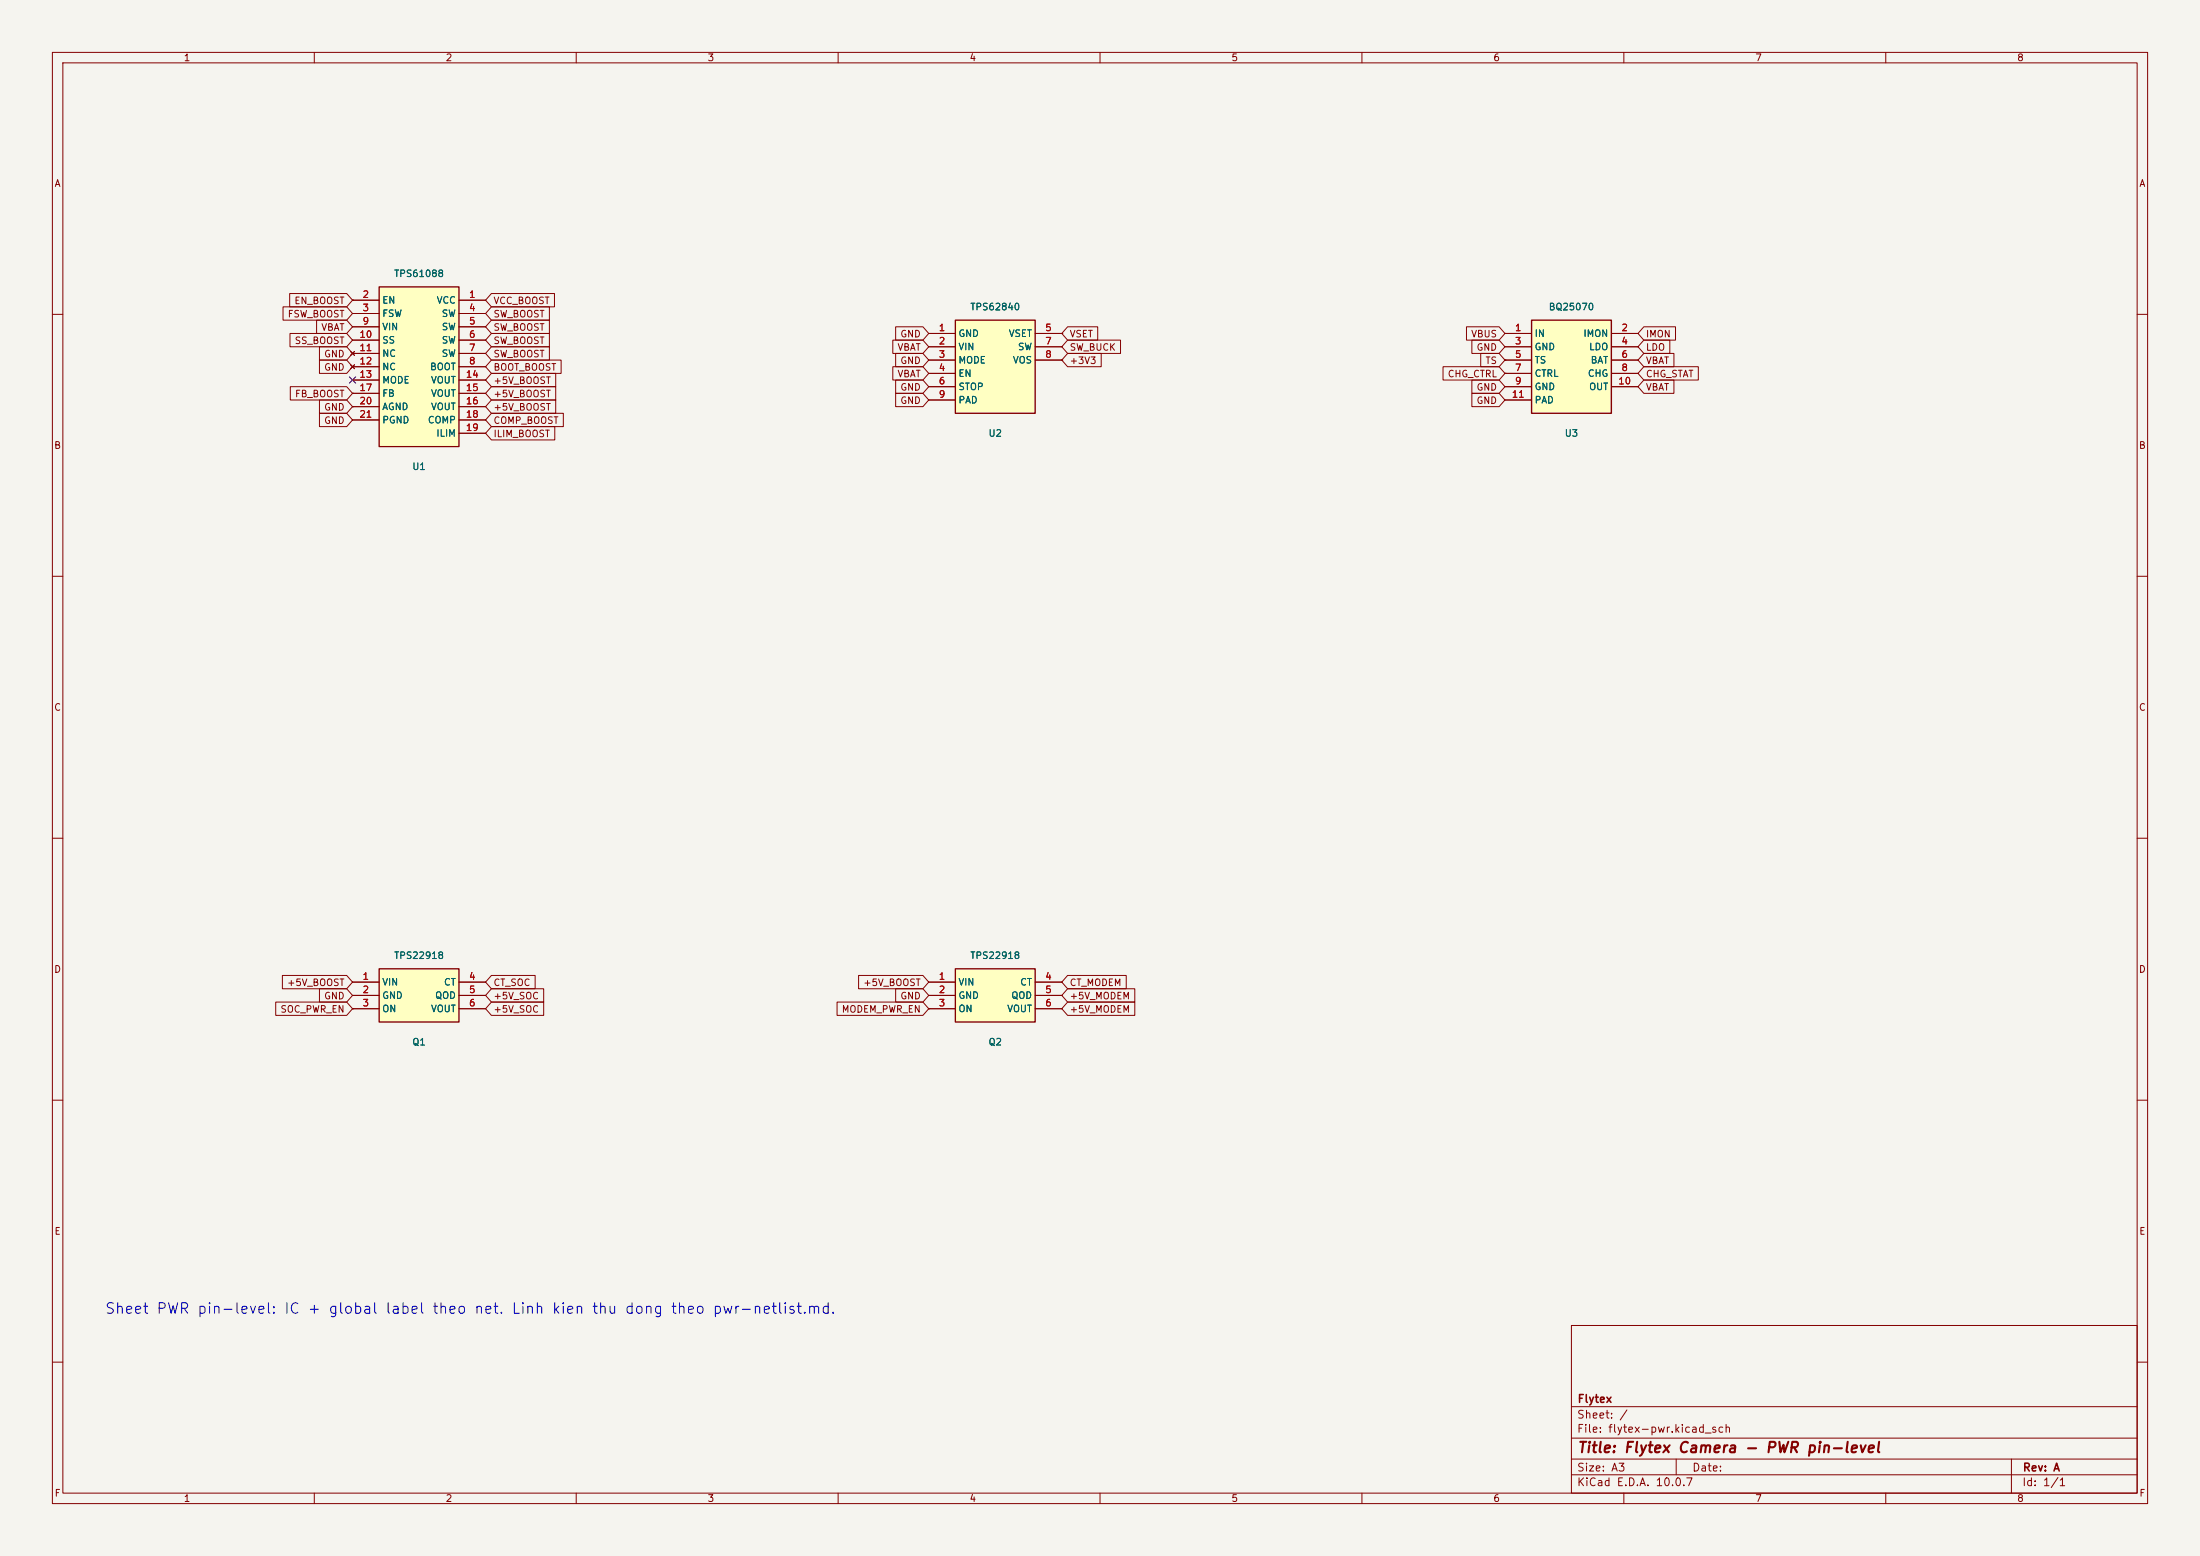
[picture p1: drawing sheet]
<svg xmlns="http://www.w3.org/2000/svg" width="420mm" height="297mm" viewBox="0 0 420 297" stroke-linecap="round" stroke-linejoin="round" font-family="sans-serif">
<path d="M0 0h420v297h-420z" fill="#f5f4ef" stroke="#f5f4ef" stroke-width=".19"/>
<g fill="none" stroke="#840000" stroke-width=".19">
<path d="M10 10h400v277h-400zM12 12h396v273h-396zM60 10v2M110 10v2M160 10v2M210 10v2M260 10v2M310 10v2M360 10v2M67.3 59.8h.1M10 60h2M202.7 68.7h.1"/>
<path d="M408 60h2M10 110h2M408 110h2M10 160h2M408 160h2M10 210h2M408 210h2M300 253h108v32h-108zM10 260h2M300 278.5h108M300 274.5h108M300 268.5h108"/>
<path d="M320 278.5v3M384 278.5v6.5M408 260h2M60 285v2M110 285v2M160 285v2M210 285v2M260 285v2M300 281.5h108M310 285v2M360 285v2"/>
</g>
<path d="M182.4 61.1h15.2v17.8h-15.2z" fill="#ffffc2"/>
<path d="M182.4 61.1h15.2v17.8h-15.2z" fill="none" stroke="#840000" stroke-width=".25"/>
<path d="M177.3 63.7h5.1M177.3 66.2h5.1M177.3 68.7h5.1M177.3 71.3h5.1M177.3 73.8h5.1M177.3 76.4h5.1M197.6 63.7h5.1M197.6 66.2h5.1M197.6 68.7h5.1M202.7 63.7h.1M287.3 68.7h.1M287.3 63.7h.1" fill="none" stroke="#840000" stroke-width=".19"/>
<path d="M292.4 61.1h15.2v17.8h-15.2z" fill="#ffffc2"/>
<path d="M292.4 61.1h15.2v17.8h-15.2z" fill="none" stroke="#840000" stroke-width=".25"/>
<path d="M287.3 71.3h.1M287.3 63.7h5.1M287.3 66.2h5.1M287.3 68.7h5.1M287.3 71.3h5.1M287.3 73.8h5.1M287.3 76.4h5.1M307.6 63.7h5.1M307.6 66.2h5.1M307.6 68.7h5.1M307.6 71.3h5.1M307.6 73.8h5.1" fill="none" stroke="#840000" stroke-width=".19"/>
<path d="M72.4 54.8h15.2v30.4h-15.2z" fill="#ffffc2"/>
<path d="M72.4 54.8h15.2v30.4h-15.2z" fill="none" stroke="#840000" stroke-width=".25"/>
<g fill="none" stroke="#840000" stroke-width=".19">
<path d="M67.3 57.3h.1M67.3 57.3h5.1M67.3 59.8h5.1M87.6 57.3h5.1M87.6 59.8h5.1M66.9 67.1l.8 .7M66.9 69.6l.8 .8M67.3 77.6h.1M67.3 75.1h.1M67.3 62.4h5.1M67.3 64.9h5.1M67.3 67.5h5.1"/>
<path d="M67.3 70h5.1M67.3 72.5h5.1M67.3 75.1h5.1M67.3 77.6h5.1M67.7 67.1l-.8 .7M67.7 69.6l-.8 .8M87.6 62.4h5.1M87.6 64.9h5.1M87.6 67.5h5.1M87.6 70h5.1M87.6 72.5h5.1M87.6 75.1h5.1"/>
<path d="M87.6 77.6h5.1M67.3 80.2h5.1M87.6 80.2h5.1M87.6 82.7h5.1"/>
</g>
<path d="M72.4 184.9h15.2v10.2h-15.2z" fill="#ffffc2"/>
<path d="M72.4 184.9h15.2v10.2h-15.2z" fill="none" stroke="#840000" stroke-width=".25"/>
<path d="M67.3 192.5h.1M67.3 187.5h5.1M67.3 190h5.1M67.3 192.5h5.1M87.6 187.5h5.1M87.6 190h5.1M87.6 192.5h5.1" fill="none" stroke="#840000" stroke-width=".19"/>
<path d="M182.4 184.9h15.2v10.2h-15.2z" fill="#ffffc2"/>
<path d="M182.4 184.9h15.2v10.2h-15.2z" fill="none" stroke="#840000" stroke-width=".25"/>
<g fill="none" stroke="#840000" stroke-width=".19">
<path d="M54 58.6h12.2l1.1 1.2-1.1 1.3h-12.2zM55.3 56h10.9l1.1 1.3-1.1 1.3h-10.9zM67.3 57.3h.1M67.3 59.8h.1M67.3 57.3h5.1M67.3 59.8h5.1M87.6 57.3h5.1M87.6 59.8h5.1M93.8 56h12v2.6h-12l-1.1-1.3zM93.8 58.6h11.1v2.5h-11.1l-1.1-1.3zM55.4 63.6h10.8l1.1 1.3-1.1 1.3h-10.8zM55.4 73.8h10.8l1.1 1.3-1.1 1.3h-10.8z"/>
<path d="M60.4 61.1h5.8l1.1 1.3-1.1 1.3h-5.8zM61 66.2h5.2l1.1 1.3-1.1 1.2h-5.2zM61 68.7h5.2l1.1 1.3-1.1 1.3h-5.2zM61 76.3h5.2l1.1 1.3-1.1 1.3h-5.2zM61 78.9h5.2l1.1 1.3-1.1 1.2h-5.2zM66.9 67.1l.8 .7M66.9 69.6l.8 .8M67.3 77.6h.1M67.3 75.1h.1M67.3 62.4h5.1M67.3 64.9h5.1M67.3 67.5h5.1"/>
<path d="M67.3 70h5.1M67.3 72.5h5.1M67.3 75.1h5.1M67.3 77.6h5.1M67.7 67.1l-.8 .7M67.7 69.6l-.8 .8M87.6 62.4h5.1M87.6 64.9h5.1M87.6 67.5h5.1M87.6 70h5.1M87.6 72.5h5.1M87.6 75.1h5.1"/>
<path d="M87.6 77.6h5.1M93.8 63.6h11.1v2.6h-11.1l-1.1-1.3zM93.8 66.2h11.1v2.5h-11.1l-1.1-1.2zM93.8 68.7h13.3v2.6h-13.3l-1.1-1.3zM93.8 61.1h11.1v2.6h-11.1l-1.1-1.3zM93.8 71.3h12.3v2.5h-12.3l-1.1-1.3zM93.8 73.8h12.3v2.6h-12.3l-1.1-1.3zM93.8 76.3h12.3v2.6h-12.3l-1.1-1.3zM93.8 78.9h13.7v2.5h-13.7l-1.1-1.2zM170.4 64.9h5.8l1.1 1.3-1.1 1.3h-5.8zM170.4 70h5.8l1.1 1.3-1.1 1.2h-5.8zM171 72.5h5.2l1.1 1.3-1.1 1.3h-5.2z"/>
<path d="M171 67.5h5.2l1.1 1.2-1.1 1.3h-5.2zM171 75.1h5.2l1.1 1.3-1.1 1.2h-5.2zM171 62.4h5.2l1.1 1.3-1.1 1.2h-5.2zM177.3 63.7h5.1M177.3 66.2h5.1M177.3 68.7h5.1M177.3 71.3h5.1M177.3 73.8h5.1M177.3 76.4h5.1M197.6 63.7h5.1M197.6 66.2h5.1M197.6 68.7h5.1"/>
<path d="M202.7 68.7h.1M202.7 63.7h.1M203.8 64.9h10.1v2.6h-10.1l-1.1-1.3zM203.8 67.5h6.4v2.5h-6.4l-1.1-1.3zM203.8 62.4h5.8v2.5h-5.8l-1.1-1.2zM275.5 70h10.7l1.1 1.3-1.1 1.2h-10.7zM280 62.4h6.2l1.1 1.3-1.1 1.2h-6.2zM281 64.9h5.2l1.1 1.3-1.1 1.3h-5.2zM281 72.5h5.2l1.1 1.3-1.1 1.3h-5.2zM281 75.1h5.2l1.1 1.3-1.1 1.2h-5.2zM282.7 67.5h3.5l1.1 1.2-1.1 1.3h-3.5zM287.3 68.7h.1"/>
<path d="M287.3 71.3h.1M287.3 63.7h.1M287.3 63.7h5.1M287.3 66.2h5.1M287.3 68.7h5.1M287.3 71.3h5.1M287.3 73.8h5.1M287.3 76.4h5.1M307.6 63.7h5.1M307.6 66.2h5.1M307.6 68.7h5.1M307.6 71.3h5.1"/>
<path d="M307.6 73.8h5.1M313.8 62.4h6.1v2.5h-6.1l-1.1-1.2zM313.8 64.9h5v2.6h-5l-1.1-1.3zM313.8 67.5h5.8v2.5h-5.8l-1.1-1.3zM313.8 70h10.4v2.5h-10.4l-1.1-1.2zM313.8 72.5h5.8v2.6h-5.8l-1.1-1.3zM67.3 80.2h5.1M87.6 80.2h5.1M87.6 82.7h5.1M93.8 81.4h12.1v2.6h-12.1l-1.1-1.3zM52.6 191.3h13.6l1.1 1.2-1.1 1.3h-13.6zM53.9 186.2h12.3l1.1 1.3-1.1 1.2h-12.3z"/>
<path d="M61 188.7h5.2l1.1 1.3-1.1 1.3h-5.2zM67.3 192.5h.1M67.3 187.5h5.1M67.3 190h5.1M67.3 192.5h5.1M87.6 187.5h5.1M87.6 190h5.1M87.6 192.5h5.1M93.8 186.2h8.4v2.5h-8.4l-1.1-1.2zM93.8 188.7h10v2.6h-10l-1.1-1.3zM93.8 191.3h10v2.5h-10l-1.1-1.3zM159.8 191.3h16.4l1.1 1.2-1.1 1.3h-16.4z"/>
<path d="M163.9 186.2h12.3l1.1 1.3-1.1 1.2h-12.3zM171 188.7h5.2l1.1 1.3-1.1 1.3h-5.2zM177.3 192.5h.1M177.3 187.5h5.1M177.3 190h5.1M177.3 192.5h5.1M197.6 187.5h5.1M197.6 190h5.1M197.6 192.5h5.1M203.8 186.2h11.2v2.5h-11.2l-1.1-1.2zM203.8 188.7h12.8v2.6h-12.8l-1.1-1.3zM203.8 191.3h12.8v2.5h-12.8l-1.1-1.3z"/>
</g>
<path d="M66.7 71.9l1.2 1.2M67.9 71.9l-1.2 1.2" fill="none" stroke="#000084" stroke-width=".19"/>
<text font-size="2" fill="#0000c2" x="19.9" y="251.3">Sheet PWR pin-level: IC + global label theo net. Linh kien thu dong theo pwr-netlist.md.</text>
<text font-size="2" fill="#840000" x="301" y="277.8">Title: Flytex Camera - PWR pin-level</text>
<g font-size="1.5" fill="#840000">
<text x="301" y="268.1">Flytex</text>
<text x="300.9" y="273.8">File: flytex-pwr.kicad_sch</text>
<text x="300.9" y="271.1">Sheet: /</text>
<text x="300.9" y="281.2">Size: A3</text>
<text x="322.9" y="281.2">Date:</text>
<text x="386" y="281.2">Rev: A</text>
<text x="300.9" y="284">KiCad E.D.A. 10.0.7</text>
<text x="385.9" y="284">Id: 1/1</text>
</g>
<g font-size="1.3" fill="#840000">
<text x="35" y="12">1</text>
<text x="85" y="12">2</text>
<text x="135" y="12">3</text>
<text x="185" y="12">4</text>
<text x="235" y="12">5</text>
<text x="285" y="12">6</text>
<text x="335" y="12">7</text>
<text x="385" y="12">8</text>
<text x="10.3" y="36">A</text>
<text x="408.3" y="36">A</text>
<text x="56.1" y="58.4">EN_BOOST</text>
<text x="94.1" y="58.4">VCC_BOOST</text>
<text x="54.8" y="60.9">FSW_BOOST</text>
<text x="56.1" y="66">SS_BOOST</text>
<text x="61.2" y="63.4">VBAT</text>
<text x="94.1" y="66">SW_BOOST</text>
<text x="94.1" y="63.4">SW_BOOST</text>
<text x="94.1" y="60.9">SW_BOOST</text>
<text x="171.8" y="64.7">GND</text>
<text x="204.1" y="64.7">VSET</text>
<text x="280.7" y="64.7">VBUS</text>
<text x="314.1" y="64.7">IMON</text>
<text x="61.8" y="68.5">GND</text>
<text x="61.8" y="71.1">GND</text>
<text x="94.1" y="68.5">SW_BOOST</text>
<text x="94.1" y="71.1">BOOT_BOOST</text>
<text x="171.2" y="67.2">VBAT</text>
<text x="171.8" y="69.8">GND</text>
<text x="204.1" y="67.2">SW_BUCK</text>
<text x="204.1" y="69.8">+3V3</text>
<text x="281.8" y="67.2">GND</text>
<text x="283.5" y="69.8">TS</text>
<text x="314.1" y="67.2">LDO</text>
<text x="314.1" y="69.8">VBAT</text>
<text x="56.2" y="76.1">FB_BOOST</text>
<text x="94.1" y="73.6">+5V_BOOST</text>
<text x="94.1" y="76.1">+5V_BOOST</text>
<text x="171.2" y="72.3">VBAT</text>
<text x="171.8" y="74.9">GND</text>
<text x="171.8" y="77.4">GND</text>
<text x="276.3" y="72.3">CHG_CTRL</text>
<text x="281.8" y="74.9">GND</text>
<text x="281.8" y="77.4">GND</text>
<text x="314.1" y="72.3">CHG_STAT</text>
<text x="314.1" y="74.9">VBAT</text>
<text x="61.8" y="78.7">GND</text>
<text x="61.8" y="81.2">GND</text>
<text x="94.1" y="78.7">+5V_BOOST</text>
<text x="94.1" y="81.2">COMP_BOOST</text>
<text x="94.1" y="83.8">ILIM_BOOST</text>
<text x="10.2" y="86">B</text>
<text x="408.2" y="86">B</text>
<text x="10.2" y="136">C</text>
<text x="408.2" y="136">C</text>
<text x="10.2" y="186">D</text>
<text x="408.2" y="186">D</text>
<text x="54.7" y="188.5">+5V_BOOST</text>
<text x="61.8" y="191.1">GND</text>
<text x="94.1" y="188.5">CT_SOC</text>
<text x="94.1" y="191.1">+5V_SOC</text>
<text x="164.7" y="188.5">+5V_BOOST</text>
<text x="171.8" y="191.1">GND</text>
<text x="204.1" y="188.5">CT_MODEM</text>
<text x="204.1" y="191.1">+5V_MODEM</text>
<text x="53.4" y="193.6">SOC_PWR_EN</text>
<text x="94.1" y="193.6">+5V_SOC</text>
<text x="160.6" y="193.6">MODEM_PWR_EN</text>
<text x="204.1" y="193.6">+5V_MODEM</text>
<text x="10.3" y="236">E</text>
<text x="408.3" y="236">E</text>
<text x="10.3" y="286">F</text>
<text x="35" y="287">1</text>
<text x="85" y="287">2</text>
<text x="135" y="287">3</text>
<text x="185" y="287">4</text>
<text x="235" y="287">5</text>
<text x="285" y="287">6</text>
<text x="335" y="287">7</text>
<text x="385" y="287">8</text>
<text x="408.3" y="286">F</text>
</g>
<g font-size="1.3" fill="#006464">
<text x="75.1" y="53.2">TPS61088</text>
<text x="72.9" y="58.3">EN</text>
<text x="83.3" y="58.3">VCC</text>
<text x="185.1" y="59.5">TPS62840</text>
<text x="295.5" y="59.5">BQ25070</text>
<text x="72.9" y="60.8">FSW</text>
<text x="72.9" y="63.3">VIN</text>
<text x="72.9" y="65.9">SS</text>
<text x="84.2" y="60.8">SW</text>
<text x="84.2" y="63.3">SW</text>
<text x="84.2" y="65.9">SW</text>
<text x="182.9" y="64.6">GND</text>
<text x="192.5" y="64.6">VSET</text>
<text x="292.9" y="64.6">IN</text>
<text x="302.2" y="64.6">IMON</text>
<text x="72.9" y="68.4">NC</text>
<text x="72.9" y="71">NC</text>
<text x="82" y="71">BOOT</text>
<text x="84.2" y="68.4">SW</text>
<text x="182.9" y="67.2">VIN</text>
<text x="182.9" y="69.7">MODE</text>
<text x="193.3" y="69.7">VOS</text>
<text x="194.2" y="67.2">SW</text>
<text x="292.9" y="67.2">GND</text>
<text x="292.9" y="69.7">TS</text>
<text x="303.3" y="67.2">LDO</text>
<text x="303.6" y="69.7">BAT</text>
<text x="72.9" y="73.5">MODE</text>
<text x="72.9" y="76">FB</text>
<text x="82.2" y="73.5">VOUT</text>
<text x="82.2" y="76">VOUT</text>
<text x="182.9" y="72.2">EN</text>
<text x="182.9" y="74.8">STOP</text>
<text x="182.9" y="77.3">PAD</text>
<text x="292.9" y="72.2">CTRL</text>
<text x="292.9" y="74.8">GND</text>
<text x="292.9" y="77.3">PAD</text>
<text x="303" y="72.2">CHG</text>
<text x="303.3" y="74.8">OUT</text>
<text x="72.9" y="78.6">AGND</text>
<text x="72.9" y="81.1">PGND</text>
<text x="81.6" y="81.1">COMP</text>
<text x="82.2" y="78.6">VOUT</text>
<text x="83.2" y="83.7">ILIM</text>
<text x="188.6" y="83.7">U2</text>
<text x="298.6" y="83.7">U3</text>
<text x="78.6" y="90">U1</text>
<text x="75.1" y="183.3">TPS22918</text>
<text x="185.1" y="183.3">TPS22918</text>
<text x="72.9" y="188.4">VIN</text>
<text x="72.9" y="191">GND</text>
<text x="83" y="191">QOD</text>
<text x="84.6" y="188.4">CT</text>
<text x="182.9" y="188.4">VIN</text>
<text x="182.9" y="191">GND</text>
<text x="193" y="191">QOD</text>
<text x="194.6" y="188.4">CT</text>
<text x="72.9" y="193.5">ON</text>
<text x="82.2" y="193.5">VOUT</text>
<text x="182.9" y="193.5">ON</text>
<text x="192.2" y="193.5">VOUT</text>
<text x="78.6" y="199.9">Q1</text>
<text x="188.6" y="199.9">Q2</text>
</g>
<g font-size="1.3" fill="#a90000">
<text x="69.1" y="57.2">2</text>
<text x="69.1" y="59.7">3</text>
<text x="89.4" y="57.2">1</text>
<text x="89.4" y="59.7">4</text>
<text x="68.5" y="64.8">10</text>
<text x="69.1" y="62.2">9</text>
<text x="89.4" y="62.2">5</text>
<text x="89.4" y="64.8">6</text>
<text x="179.1" y="63.5">1</text>
<text x="199.4" y="63.5">5</text>
<text x="289.1" y="63.5">1</text>
<text x="309.4" y="63.5">2</text>
<text x="68.5" y="67.3">11</text>
<text x="68.5" y="69.9">12</text>
<text x="89.4" y="67.3">7</text>
<text x="89.4" y="69.9">8</text>
<text x="179.1" y="66.1">2</text>
<text x="179.1" y="68.6">3</text>
<text x="179.1" y="71.1">4</text>
<text x="199.4" y="66.1">7</text>
<text x="199.4" y="68.6">8</text>
<text x="289.1" y="66.1">3</text>
<text x="289.1" y="68.6">5</text>
<text x="289.1" y="71.1">7</text>
<text x="309.4" y="66.1">4</text>
<text x="309.4" y="68.6">6</text>
<text x="309.4" y="71.1">8</text>
<text x="68.5" y="72.4">13</text>
<text x="68.5" y="74.9">17</text>
<text x="68.5" y="77.5">20</text>
<text x="88.8" y="72.4">14</text>
<text x="88.8" y="74.9">15</text>
<text x="88.8" y="77.5">16</text>
<text x="179.1" y="73.7">6</text>
<text x="179.1" y="76.2">9</text>
<text x="288.5" y="76.2">11</text>
<text x="289.1" y="73.7">9</text>
<text x="308.8" y="73.7">10</text>
<text x="68.5" y="80">21</text>
<text x="88.8" y="80">18</text>
<text x="88.8" y="82.6">19</text>
<text x="69.1" y="187.3">1</text>
<text x="69.1" y="189.9">2</text>
<text x="89.4" y="187.3">4</text>
<text x="89.4" y="189.9">5</text>
<text x="179.1" y="187.3">1</text>
<text x="179.1" y="189.9">2</text>
<text x="199.4" y="187.3">4</text>
<text x="199.4" y="189.9">5</text>
<text x="69.1" y="192.4">3</text>
<text x="89.4" y="192.4">6</text>
<text x="179.1" y="192.4">3</text>
<text x="199.4" y="192.4">6</text>
</g>
</svg>
